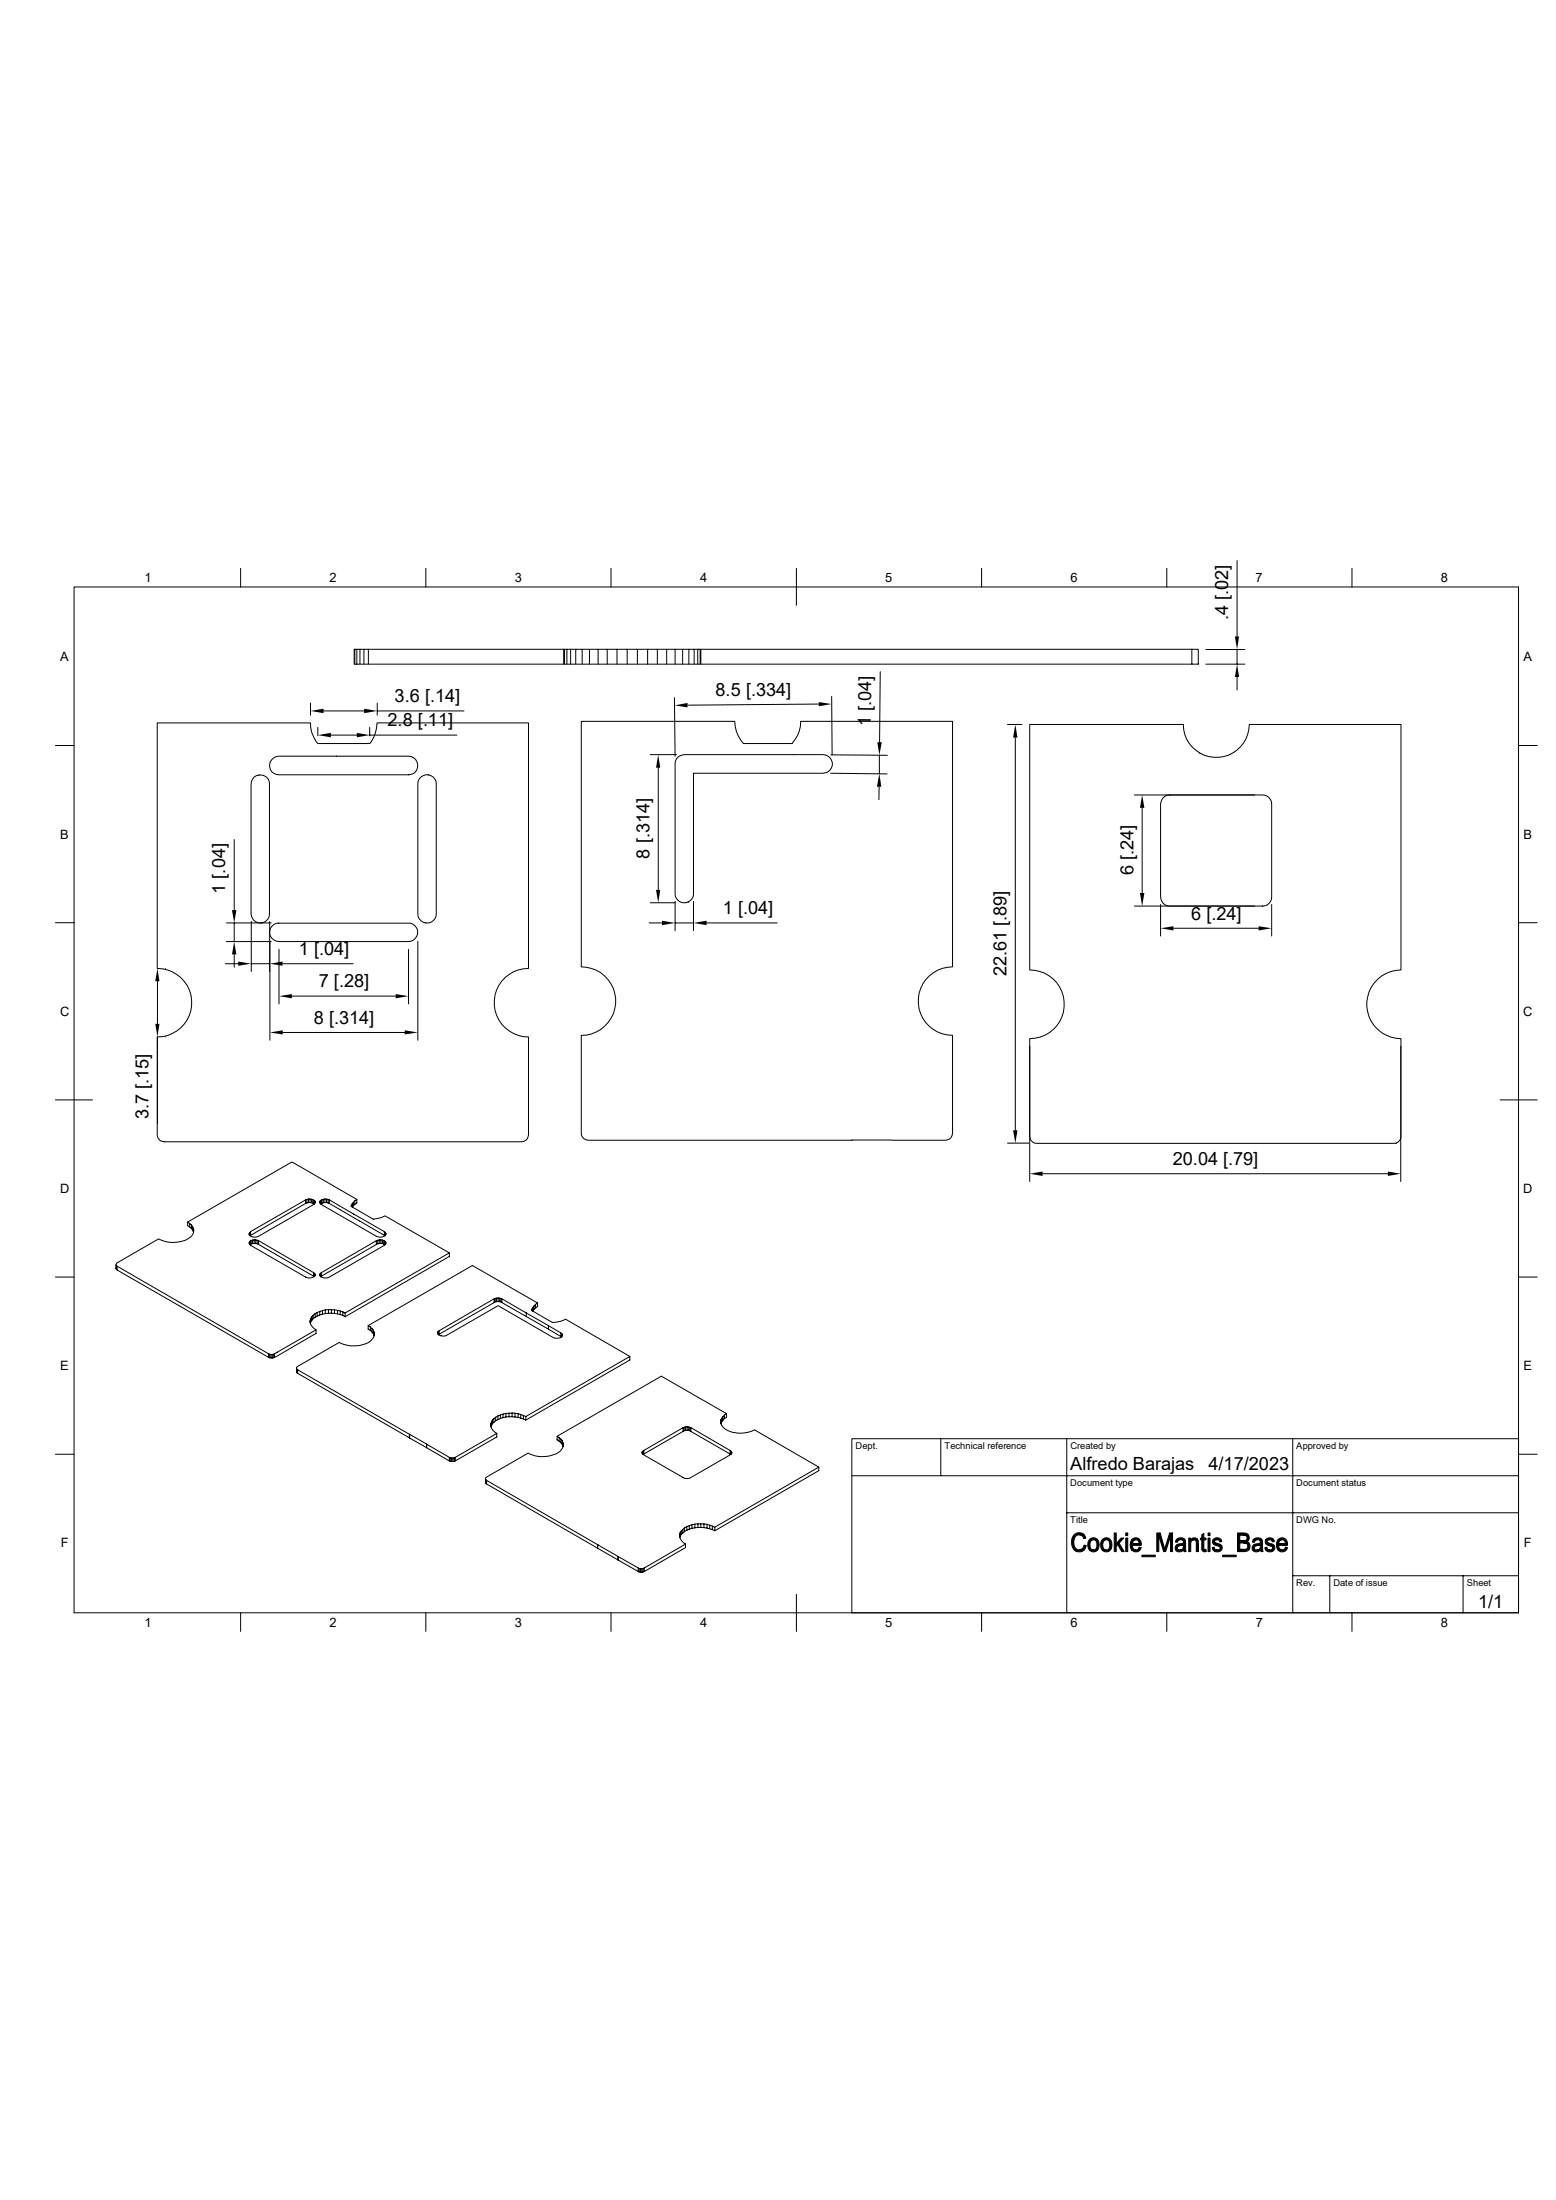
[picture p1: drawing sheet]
<svg xmlns="http://www.w3.org/2000/svg" width="297mm" height="420mm" viewBox="0 0 297 420" stroke-linecap="round" stroke-linejoin="round" font-family="sans-serif">
<g fill="none" stroke="#000" stroke-width=".19">
<path d="M14.1 112.1h275.8v195.8h-275.8zM45.9 108.5v3.6M81.3 108.5v3.6M116.6 108.5v3.6M152 108.5v7.1M187.4 108.5v3.6M222.7 108.5v3.6M236.1 107v14.5M258.1 108.5v3.6M30 138h29.3a5.8 5.8 0 0 0 1.4 3.9h9.9a6.2 6.2 0 0 0 1.4-3.9h28.9v46.9a6.5 6.5 0 0 0-6.6 6.5 6.5 6.5 0 0 0 6.6 6.6v17.5a2.22 2.22 0 0 1-.6 2.2l-.8 .3h-68.1a1.33 1.33 0 0 1-1.4-1.4v-18.6a6.5 6.5 0 0 0 6.6-6.6 6.5 6.5 0 0 0-6.6-6.5zM59.3 134.2v2.3M60.7 138.9v1.6"/>
<path d="M61.8 135.7h7.7M67.6 124h.1v2.8M67.6 126.8h.5M67.6 124v2.8zM67.7 124h159.8M68.1 124v2.8M68.1 126.8h159.4M68.7 124v2.8M69.5 124v2.8M70.3 124v2.8M70.6 138.9v1.6M72 134.2v2.3"/>
<path d="M72 135.7h16.6M107.6 124v2.8M107.7 124v2.8M108.2 124v2.8M108.9 124v2.8M109.9 124v2.8M111 137.7h29.3a6.4 6.4 0 0 0 1.6 4.2h9.3a6 6 0 0 0 1.6-4.2h29v46.9a6.5 6.5 0 0 0-6.5 6.5 6.5 6.5 0 0 0 6.5 6.6v18.6a1.33 1.33 0 0 1-1.3 1.4h-68.2a1.33 1.33 0 0 1-1.3-1.4v-18.6a6.5 6.5 0 0 0 6.5-6.6 6.5 6.5 0 0 0-6.5-6.5zM111.1 124v2.8M112.5 124v2.8M114.2 124v2.8M115.9 124v2.8M117.8 124v2.8"/>
<path d="M119.7 124v2.8M121.7 124v2.8M123.6 124v2.8M125.5 124v2.8M127.3 124v2.8M128.7 133.2l.2 11.2M128.9 124v2.8M130.3 124v2.8M131.5 124v2.8M132.5 124v2.8M133.2 124v2.8M133.6 124v2.8"/>
<path d="M133.8 124v2.8M156.3 134.4l-25.1 .2M158.7 132.9l.1 11.2M168 128.2l-.1 13.5M192.3 138.3h2.8M196.6 138.3h29.3a6.3 6.3 0 0 0 6.3 6.3 6.3 6.3 0 0 0 6.3-6.3h28.9v46.9a6.6 6.6 0 0 0-6.5 6.5 6.6 6.6 0 0 0 6.5 6.6v18.6a1.33 1.33 0 0 1-1.3 1.4h-68.2a1.33 1.33 0 0 1-1.3-1.4v-18.6a6.6 6.6 0 0 0 6.5-6.6 6.6 6.6 0 0 0-6.5-6.5zM227.5 124h1.2v2.8h-1.2M227.5 124v2.8M230.2 126.8h7.4M230.2 124h7.4M236.1 124v2.8M236.1 129.2v2.5"/>
<path d="M10.6 142.3h3.5M48.5 148.3a1.77 1.77 0 0 1 1.9-.2 1.77 1.77 0 0 1 1 1.6v24.8a1.76 1.76 0 0 1-1.7 1.7 1.76 1.76 0 0 1-1.8-1.7v-24.8l.1-.5zM51.9 145l.8-.6h.5h24.8a1.78 1.78 0 0 1 1.7 1.7 1.78 1.78 0 0 1-1.7 1.8h-24.8a1.75 1.75 0 0 1-1.6-1 1.75 1.75 0 0 1 .3-1.9zM63.2 140.3h4.9M70.6 140.3h16.6M80.3 148.3a1.77 1.77 0 0 1 1.9-.2 1.77 1.77 0 0 1 1.1 1.6v24.8a1.76 1.76 0 0 1-1.8 1.7 1.76 1.76 0 0 1-1.7-1.7v-24.8v-.5zM124.1 144.1h5M125.6 146.6v23.3M129.4 144.6l1.2-.5h26.5a1.78 1.78 0 0 1 1.8 1.8 1.78 1.78 0 0 1-1.8 1.7h-24.7v23a1.76 1.76 0 0 1-1.8 1.8 1.76 1.76 0 0 1-1.7-1.8v-24.8l.2-.9zM158.5 147.6l10.8 .1M158.6 144.1l10.8 .1M167.8 150.2v2.5"/>
<path d="M167.9 144.2v3.5M193.8 140.8v75M216.5 151.8h23M218 154.2v16.3M222 152.3l.8-.5h.5h17.7a1.74 1.74 0 0 1 1.7 1.7v17.7a1.74 1.74 0 0 1-1.7 1.8h-17.7a1.74 1.74 0 0 1-1.8-1.8v-17.7zM289.9 142.3h3.5M10.6 176.1h3.5M43.2 179.7h8.6M43.2 176.2h8.6M44.7 160.3v13.4M44.7 176.2v3.5M48 175.9v9.6"/>
<path d="M51.5 175.9v9.6M51.5 179.7v18.9M51.9 176.8l.8-.5 .5-.1h24.8a1.76 1.76 0 0 1 1.7 1.8 1.76 1.76 0 0 1-1.7 1.7h-24.8a1.75 1.75 0 0 1-1.6-1 1.75 1.75 0 0 1 .3-1.9zM79.8 179.7v18.9M123.9 176.2h2.5M124.1 172.3h4.8M128.9 172.1v5.6M128.9 176.2h3.5M132.4 172.1v5.6M134.9 176.2h13.4M216.5 173h23M221.5 172.7v6"/>
<path d="M224 177.2h16.2M242.7 172.7v6M289.9 176.1h3.5M30.1 187.3v8.2M30.1 198v16.5M31.5 184.9h.1M31.5 198h.1M43 184h2.5M44.7 182.2v2.5M48 184h3.5M53.3 181.2v10.4M53.9 184h13.5"/>
<path d="M54 197.1h23.3M55.7 190.2h19.8M78 181.2v10.4M196.6 199.7v25.9M267.4 199.7v25.9M10.6 210h7.1M192.3 218.2h4.1M286.3 210h7.1M35.8 233.3v.7a2.27 2.27 0 0 1 1.2 1.2M36.2 233.6v.6M36.5 233.8v.7M36.7 234.1v.7"/>
<path d="M36.9 234.5v.7M47.6 235.5l.1-.2v.5M47.6 237.1l.2-.2v.7M47.7 235.3l.1-.2v.7M47.8 237.7l.4-.3h.9l10.8 6.2M47.8 236.9l.2-.1v.7M48 236.8l.2-.1v.7M48.2 236.7h.3v.7M48.5 236.7h.3v.7M48.8 236.7l.3 .1v.6M49.1 236.8l.3 .1v.7M49.4 236.9l10.5 6.1a.46 .46 0 0 1 .3 .4 .46 .46 0 0 1-.5 .4l-.8 .2-.6-.2-10.5-6.1a.49 .49 0 0 1-.2-.6v.4"/>
<path d="M58.3 229.7v-.6l-10.5 6M58.3 229.1l.3-.1v.7M58.6 229l.3-.1v.7M58.9 228.9h.3v.7M59.2 228.9h.3v.7M59.5 228.9l.2 .1v.7M59.7 229a.49 .49 0 0 1 .5 .4 .49 .49 0 0 1-.3 .6l-10.5 6a1.36 1.36 0 0 1-1.9-.4l.1-.1v.2M59.9 229.8l-.7-.2-.9 .1-10.5 6.2M59.9 229.8h.1M59.9 229.2v.6M60.1 229.3v.4M61.1 229.3l.2-.1v.6"/>
<path d="M61.2 229.8l.8-.2 .9 .1 10.6 6.2M61.3 229.2l.2-.2v.7M61.5 229l.2-.1v.7M61.7 228.9h.3v.7M62 228.9h.3v.7M62.3 228.9l.3 .1v.7M62.6 229l.3 .1v.6M62.9 229.1l10.5 6a.55 .55 0 0 1 .2 .7 .55 .55 0 0 1-.6 .3l-.6 .1-.6-.2-10.5-6a.48 .48 0 0 1-.2-.7v.4M67.1 230.1v.2M67.2 229.8v.6M67.4 229.5v.7M67.7 229.2v.7"/>
<path d="M68.1 229v.7l-.8 .7M71.8 237.6v-.7l-10.5 6.1M71.8 236.9l.3-.1v.6M72.1 236.8l.3-.1v.7M72.4 236.7h.3v.7M72.7 236.7h.3v.7M73 236.7l.2 .1v.7M73.2 236.8l.2 .1v.7M73.4 235.1v.7M73.4 236.9a.44 .44 0 0 1 .3 .5 .44 .44 0 0 1-.3 .3l-10.5 6.1a1.36 1.36 0 0 1-1.9-.4v-.2v.3M73.5 237.7l-.5-.3h-.9l-10.9 6.3M73.5 235.3v.5"/>
<path d="M73.6 237.1v.4M73.7 235.5v.2M85.8 239.2l-12.3-7.1-.9 .4-1.4 .2-4.2-2.4 .4-.8 .7-.5-12.4-7.2-19.9 11.5a1.65 1.65 0 0 1 1.2 1.5 1.65 1.65 0 0 1-1 1.6 6.2 6.2 0 0 1-5.7 .1l-7.9 4.6a.34 .34 0 0 0-.3 .3 .34 .34 0 0 0 .3 .3M199 224.1h65.9M10.6 243.8h3.5M22.1 242l.3 .4 29.1 16.8h.7l.7-.3 7.4-4.3v-.7l-7.9 4.5M22.1 241.5v.7M22.2 241.6v.7M22.4 242.4v-.7l28.9 16.7v.7M51.3 258.4l.2 .1v.7M51.5 258.5l.2 .1v.6M51.7 258.6h.3v.6"/>
<path d="M52 258.6l.2-.1v.7M52.2 258.5l.2-.1v.7M59.2 252.5v-.5a1.75 1.75 0 0 0 1.1 1.9M59.2 252l.1-.3v.7M59.3 251.7l.2-.3v.7M59.5 251.4l.3-.3v.7M59.8 251.1l.4-.3v.7M59.9 243.6l.1 .1M59.9 243v.6M60 243.1v.5M60.2 250.8l.3-.2v.6M60.2 243.2v.3"/>
<path d="M60.5 250.6l.5-.2v.6M61 243.2l.2-.1v.5M61 250.4l.6-.2v.7M61.2 243.1l.1-.1v.6M61.6 250.2l.5-.1v.7M62.1 250.1l.6-.1v.7M62.7 250h.5v.7M63.2 250l.6 .1v.6M63.8 250.1h.6v.7M64.4 250.1l.5 .2v.7M64.9 250.3l.5 .1v.7M65.4 250.4l.5 .3v.7"/>
<path d="M65.9 250.7l19.9-11.5v.7l-19.9 11.5a5.5 5.5 0 0 0-6.4 .7l-.3 .5M70.3 253.1l.4 .2v.7M70.7 253.3l.3 .3v.7M71 253.6l.2 .3v.7M71.2 253.9l.2 1M71.4 254.3a2.07 2.07 0 0 1-1.8 2.3 6.6 6.6 0 0 1-4.9-.3l-8 4.6-.1 1M83.5 254.3l.2-.1v.5M83.7 254.2l.1-.2v.7M83.7 254.8l10.8-6.3h.6h.5l11.5 6.6M94.3 248.7v-.8l-10.5 6.1M94.3 247.9h.2v.6M94.5 247.9l.3-.1v.7"/>
<path d="M94.8 247.8h.3v.7M95.1 247.8h.2v.7M95.3 247.8l.3 .1v.6M95.6 247.9h.2v.8M95.8 247.9l4.7 2.8v.6M100.5 250.7l4.2 2.4v.6v-.6l2.4 1.4a.52 .52 0 0 1 .2 .6 .52 .52 0 0 1-.6 .3l-.7 .1-.5-.2-10.4-6-9.8 5.6a1.32 1.32 0 0 1-1.8-.4v-.2v.3M101.6 250.2v-.3l-.1 .3 4 2.3 1.6-.3 .8-.4 12.3 7.2-19.8 11.4a5.8 5.8 0 0 0-6.4 .7 1.67 1.67 0 0 0 .8 2.5l-7.9 4.6-.5 .1-.6-.1-7.6-4.4M101.6 249.9l.1-.3v.7M101.7 249.6l.2-.3v.7M101.9 249.3l.3-.3v.7M102.2 249l.4-.2v.6l-.9 .9M102.6 248.8l-12.4-7.2-19.9 11.5v.6a2.27 2.27 0 0 1 1.1 1.3"/>
<path d="M107.1 255.1l.1 .1M107.1 254.5v.6M107.2 254.6v.5M107.4 254.8v.2M120.2 259v.6l-19.8 11.5a5.9 5.9 0 0 0-6.1 .4l-.6 .9M289.9 243.8h3.5M10.6 277.6h3.5M56.6 261.8l.2 .4 24.6 14.2M56.6 261.2l.1 .9M56.7 261.4l.1 .1v.7M56.8 261.5l21.3 12.3v.7M78.1 273.8l.1 .7"/>
<path d="M81.4 275.7v.7M85.8 278.2v.7M85.9 278.3v.7M86.2 278.3v.7M86.4 278.3v.7M86.7 278.3v.7M86.9 278.2v.7M93.7 271.8v.4M93.8 271.4v.7M94 271.1v.7M94.3 270.8v.7M94.6 270.6v.6"/>
<path d="M94.8 273.6v.7l-8.1 4.7h-.8l-4.5-2.6M95 270.3v.7M95.5 270.1v.7M96 270v.6M96.6 269.8v.7M97.2 269.8v.7M97.7 269.7v.8M98.3 269.8v.7M98.9 269.9v.7M99.4 270v.7M99.9 270.2v.7M100.4 270.4v.7"/>
<path d="M106.3 274.2l.4 .2v.7M106.7 274.4l.4 .3v.7M107.1 274.7l.2 .3v.7M107.3 275l.1 1.1M107.4 275.4a2.06 2.06 0 0 1-1.7 2.3 6 6 0 0 1-4.9-.3l-8 4.7v1.1l25.2 14.6 4.3 2.3M122.6 277.2l.1-.2v.6M122.7 277l.2-.1v.7M130.4 273.3v-.8l-7.5 4.4M130.4 272.5h.2v.6M130.6 272.5l.3-.1v.7M130.9 272.4h.2v.6M131.1 272.4h.3v.7"/>
<path d="M131.4 272.4l.3 .1v.6M131.7 272.5h.2v.8M131.9 272.5l7.5 4.4a.43 .43 0 0 1 .3 .4 .43 .43 0 0 1-.3 .4l-7.7 4.5-.6 .1-.5-.1-7.7-4.5a.44 .44 0 0 1-.3-.5v.3M137.6 271.7v-.7a2 2 0 0 0 1.7 2.3 6 6 0 0 0 4.7-.3l12.3 7.1-19.9 11.4a5.9 5.9 0 0 0-6.1 .5 1.51 1.51 0 0 0 .2 2.5l.4 .3-7.9 4.5-1 .1M137.6 271l.2-.3v.7M137.8 270.7l.2-.3v.7M138 270.4l.3-.3v.7M138.3 270.1l.4-.2v.7l-.7 .5-.4 .7M138.7 269.9l-12.5-7.2-19.9 11.5v.7a2.27 2.27 0 0 1 1.2 1.2M139.4 277.6l-7.7-4.5-.6-.1-.5 .1-7.8 4.6M139.4 277.6l.1 .1M139.4 276.9v.7"/>
<path d="M139.5 277v.6M139.7 277.2v.3M179.6 274.7v7M203.6 274.7v33.2M246.8 274.7v33.2M289.9 274.7h-127.3v33.2M289.9 277.6h3.5M92.7 282.4l.1 .8M92.8 282.5l.1 .1v.7M92.9 282.6l21.2 12.3v.7M114.1 294.9l3.9 2.2v.7v-.7l3.8 2.2v.7M121.8 299.3l.2 .1v.7"/>
<path d="M122.3 299.5v.6M122.5 299.5v.6M122.8 299.4v.7M123 299.3v.7M129.8 292.9v.5M129.8 292.6v.6M130 292.3v.6M130.3 292v.7M130.7 291.7v.7M130.9 294.8v.6l-7.9 4.6-.7 .1M131.1 291.4v.7M131.6 291.3v.6"/>
<path d="M132.1 291.1v.7M132.6 291v.7M133.2 290.9v.7M133.8 290.9v.7M134.4 290.9v.7M135 291v.7M135.5 291.2v.6M136 291.3v.7M136.4 291.5v.7M156.3 280.1v.7l-19.9 11.4a5.9 5.9 0 0 0-6.1 .5l-.5 .5v.3M162.6 281.7h127.3M203.6 288.8h86.3"/>
<path d="M45.9 307.9v3.5M81.3 307.9v3.5M116.6 307.9v3.5M152 304.4v7M187.4 307.9v3.5M222.7 307.9v3.5M246.8 300.8h43.1M253.8 300.8v7.1M258.1 307.9v3.5M279.3 300.8v7.1"/>
</g>
<g fill="#000" stroke="#000" stroke-width=".19">
<path d="M205 293a1.43 1.43 0 0 1 2 0h-1a1.35 1.35 0 0 0-1 1.9 1.01 1.01 0 0 0 1 1h.9a1.43 1.43 0 0 1-1.6 .2 1.43 1.43 0 0 1-.7-1.5 2.03 2.03 0 0 1 .4-1.6z" fill-rule="evenodd"/>
<path d="M206 295.9a1.03 1.03 0 0 0 .9-.9l.4 .1-.4 .8z" fill-rule="evenodd"/>
<path d="M206 293h1l.3 .6-.4 .2-.2-.5z" fill-rule="evenodd"/>
<path d="M207.9 293.9h.8a1.07 1.07 0 0 0-.7 1 1.07 1.07 0 0 0 .7 1h-.8a1.82 1.82 0 0 1 0-2z" fill-rule="evenodd"/>
<path d="M207.9 293.9a1.11 1.11 0 0 1 1.4-.1 1.11 1.11 0 0 1 .5 1.3 1.05 1.05 0 0 1-.7 1.1 1.05 1.05 0 0 1-1.2-.3h.8a1.06 1.06 0 0 0 .4-1.8l-.4-.2z" fill-rule="evenodd"/>
<path d="M210.4 293.9h.8a1.07 1.07 0 0 0-.7 1 1.07 1.07 0 0 0 .7 1h-.8a1.82 1.82 0 0 1 0-2z" fill-rule="evenodd"/>
<path d="M210.4 293.9a1.11 1.11 0 0 1 1.4-.1 1.11 1.11 0 0 1 .4 1.3 1.04 1.04 0 0 1-.6 1.1 1.04 1.04 0 0 1-1.2-.3h.8a1.08 1.08 0 0 0 .5-1.6l-.3-.3z" fill-rule="evenodd"/>
<path d="M212.7 292.7h.4v2l.3 .2-.3 .3v1h-.4z" fill-rule="evenodd"/>
<path d="M214 293.6h.5l-.9 1 1 1.6h-.5l-.7-1.3-.3-.2z" fill-rule="evenodd"/>
<path d="M214.9 293.6h.4v2.6h-.4z" fill-rule="evenodd"/>
<path d="M214.9 292.7h.4v.5h-.4z" fill-rule="evenodd"/>
<path d="M216 293.9h.8l-.4 .2-.2 .6h1.6v.3h-1.6l.1 .7 .5 .2h-.8a1.82 1.82 0 0 1 0-2z" fill-rule="evenodd"/>
<path d="M216 293.9a1.04 1.04 0 0 1 1.2-.3 1.04 1.04 0 0 1 .6 1.1h-1.6h1.2v-.2l-.4-.5z" fill-rule="evenodd"/>
<path d="M216 295.9h.9l.4-.2 .1-.3h.4a1.07 1.07 0 0 1-1.8 .5z" fill-rule="evenodd"/>
<path d="M218 296.9h2.5v.3h-2.5z" fill-rule="evenodd"/>
<path d="M220.8 292.7h.6l-.2 .5v3h-.4z" fill-rule="evenodd"/>
<path d="M221.4 292.7l.9 3-.2 .5-.9-3z" fill-rule="evenodd"/>
<path d="M223.8 292.7v3.5h-.4v-3z" fill-rule="evenodd"/>
<path d="M223.3 292.7h.5l-.4 .5-.9 3h-.4z" fill-rule="evenodd"/>
<path d="M224.5 293.9h.8l-.3 .1-.3 .4h-.3z" fill-rule="evenodd"/>
<path d="M224.5 295l.2-.1h1.2l-.4 .1a.53 .53 0 0 0-.6 .2 .53 .53 0 0 0 0 .7l.9 .1a.82 .82 0 0 1-1.1 .2 .82 .82 0 0 1-.2-1.2z" fill-rule="evenodd"/>
<path d="M224.7 293.8a.98 .98 0 0 1 1-.2 .98 .98 0 0 1 .6 1l.1 1.6h-.4l-.1-.3h-.4l.3-.4 .1-.6h-1.2l.6-.2a.42 .42 0 0 0 .6-.4 .42 .42 0 0 0-.6-.4h-.8z" fill-rule="evenodd"/>
<path d="M225.2 295.9h.7z" fill-rule="evenodd"/>
<path d="M226.9 293.6h.3v.4h.4l-.3 .5v1.7h-.4z" fill-rule="evenodd"/>
<path d="M227.3 293.9l.6 .1z" fill-rule="evenodd"/>
<path d="M227.3 293.8a.85 .85 0 0 1 1.1-.1 .85 .85 0 0 1 .4 .9v1.6h-.5v-1.9l-.1-.3z" fill-rule="evenodd"/>
<path d="M229.4 293l.4-.3v.9h.4v.4h-.4v1.6l.2 .2-.6-.1v-1.7h-.2v-.4h.2z" fill-rule="evenodd"/>
<path d="M229.4 295.8h.8l.1 .4h-.6z" fill-rule="evenodd"/>
<path d="M230.6 293.6h.4v2.6h-.4z" fill-rule="evenodd"/>
<path d="M230.6 292.7h.4v.5h-.4z" fill-rule="evenodd"/>
<path d="M231.6 293.9h.7a.36 .36 0 0 0-.5 .3 .36 .36 0 0 0 .4 .4 .97 .97 0 0 1 1.1 1.1 1.07 1.07 0 0 1-1.7 .2h.8a.41 .41 0 0 0 .5-.4 .41 .41 0 0 0-.5-.4 .79 .79 0 0 1-.8-.3 .79 .79 0 0 1 0-.9z" fill-rule="evenodd"/>
<path d="M231.4 295.4h.4l.1 .4 .5 .1h-.8z" fill-rule="evenodd"/>
<path d="M231.6 293.8a.95 .95 0 0 1 1.6 .5h-.4l-.3-.3-.9-.1z" fill-rule="evenodd"/>
<path d="M233.4 296.9h2.6v.3h-2.6z" fill-rule="evenodd"/>
<path d="M236.2 292.7h1.6l.5 .4h-1.7v1l1.6 .1-.2 .1 .4 .3h-1.8v1.2h1.8l-.2 .2-.5 .2h-1.5z" fill-rule="evenodd"/>
<path d="M237.3 293.1h1l.2 .4-.1 .3-.2 .4-1.6-.1h.7a.56 .56 0 0 0 .7-.5 .56 .56 0 0 0-.7-.5z" fill-rule="evenodd"/>
<path d="M237.4 294.6h1l.2 .3v.6l-.2 .3h-1.8h.8a.63 .63 0 0 0 .8-.7 .63 .63 0 0 0-.8-.5z" fill-rule="evenodd"/>
<path d="M239.2 293.9h.8l-.3 .1-.3 .4h-.3z" fill-rule="evenodd"/>
<path d="M239.2 295l.2-.1h1.2l-.1 .1a.84 .84 0 0 0-1.1 .6l.2 .3 .9 .1a.82 .82 0 0 1-1.1 .2 .82 .82 0 0 1-.2-1.2z" fill-rule="evenodd"/>
<path d="M239.4 293.8a.98 .98 0 0 1 1-.2 .98 .98 0 0 1 .6 1l.1 1.6h-.4l-.1-.3h-.4l.3-.4 .1-.6h-1.2l.6-.2a.42 .42 0 0 0 .6-.4 .42 .42 0 0 0-.6-.4h-.8z" fill-rule="evenodd"/>
<path d="M239.9 295.9h.7z" fill-rule="evenodd"/>
<path d="M241.6 293.9h.8a.36 .36 0 0 0-.5 .3 .36 .36 0 0 0 .4 .4 1.01 1.01 0 0 1 1 .9 1 1 0 0 1-1.7 .4h.8a.41 .41 0 0 0 .5-.4 .41 .41 0 0 0-.5-.4 .82 .82 0 0 1-.8-1.2z" fill-rule="evenodd"/>
<path d="M241.4 295.4h.4l.2 .4 .4 .1h-.8z" fill-rule="evenodd"/>
<path d="M241.7 293.8a.95 .95 0 0 1 1.5 .5h-.3l-.3-.3-1-.1z" fill-rule="evenodd"/>
<path d="M243.9 294l.8-.1-.4 .2-.2 .6h1.6v.3h-1.6l.2 .7 .5 .2h-.8a1.87 1.87 0 0 1-.1-1.9z" fill-rule="evenodd"/>
<path d="M244 293.9a1.01 1.01 0 0 1 1.1-.2 1.01 1.01 0 0 1 .6 1h-1.6h1.3v-.1l-.5-.6z" fill-rule="evenodd"/>
<path d="M244 295.9h.9l.3-.2 .2-.3h.3a1.04 1.04 0 0 1-1.7 .5z" fill-rule="evenodd"/>
</g>
<g fill="#000">
<path d="M59.3 135.7l2.5-.4v.8zM60.7 140.3l2.5-.4v.9zM68.1 139.9l2.5 .4-2.5 .5zM69.5 135.3l2.5 .4-2.5 .4zM128.8 134.7l2.4-.5v.8zM156.3 134l2.4 .4-2.4 .4zM236.1 126.8l.4 2.4h-.8zM235.7 121.5h.8l-.4 2.5zM125.6 144.1l.4 2.5h-.8zM167.9 147.7l.3 2.5h-.8zM167.5 141.7h.8l-.4 2.5zM193.8 138.3l.4 2.5h-.8z"/>
<path d="M218 151.8l.4 2.4h-.8zM44.3 173.7h.8l-.4 2.5zM125.2 169.9h.8l-.4 2.4zM126.4 175.8l2.5 .4-2.5 .4zM132.4 176.2l2.5-.4v.8zM217.6 170.5h.8l-.4 2.5zM221.5 177.2l2.5-.4v.8zM240.2 176.8l2.5 .4-2.5 .4zM30.1 184.9l.3 2.4h-.8zM29.6 195.5h.8l-.3 2.5zM44.7 179.7l.4 2.5h-.8zM45.5 183.6l2.5 .4-2.5 .4z"/>
<path d="M51.5 184l2.4-.4v.8zM51.5 197.1l2.5-.4v.8zM53.3 190.2l2.4-.4v.8zM75.5 189.8l2.5 .4-2.5 .4zM77.3 196.7l2.5 .4-2.5 .4zM193.4 215.8h.8l-.4 2.4zM196.6 224.1l2.4-.5v.9zM264.9 223.6l2.5 .5-2.5 .4z"/>
</g>
<g font-size="3.5">
<text x="234.4" y="118.4" transform="rotate(-90 234.4 118.4)">.4 [.02]</text>
<text x="75.3" y="134.1">3.6 [.14]</text>
<text x="136.6" y="132.9">8.5 [.334]</text>
<text x="74" y="138.6">2.8 [.11]</text>
<text x="166.2" y="138.6" transform="rotate(-89 166.2 138.6)">1 [.04]</text>
<text x="124" y="163.9" transform="rotate(-90 124 163.9)">8 [.314]</text>
<text x="216.4" y="167.1" transform="rotate(-90 216.4 167.1)">6 [.24]</text>
<text x="43" y="170.6" transform="rotate(-90 43 170.6)">1 [.04]</text>
<text x="138" y="174.5">1 [.04]</text>
<text x="227.4" y="175.6">6 [.24]</text>
<text x="57" y="182.3">1 [.04]</text>
<text x="60.8" y="188.5">7 [.28]</text>
<text x="192.1" y="186.4" transform="rotate(-90 192.1 186.4)">22.61 [.89]</text>
<text x="59.9" y="195.4">8 [.314]</text>
<text x="28.4" y="213.7" transform="rotate(-90 28.4 213.7)">3.7 [.15]</text>
<text x="223.9" y="222.4">20.04 [.79]</text>
<text x="204.3" y="280.7">Alfredo Barajas</text>
<text x="230.7" y="280.7">4/17/2023</text>
<text x="282.2" y="307">1/1</text>
</g>
<g font-size="2.5">
<text x="27.6" y="111.2">1</text>
<text x="62.9" y="111.2">2</text>
<text x="98.3" y="111.1">3</text>
<text x="133.6" y="111.2">4</text>
<text x="169" y="111.1">5</text>
<text x="204.3" y="111.1">6</text>
<text x="239.7" y="111.1">7</text>
<text x="275" y="111.1">8</text>
<text x="11.5" y="126.3">A</text>
<text x="290.8" y="126.3">A</text>
<text x="11.5" y="160.1">B</text>
<text x="290.8" y="160.1">B</text>
<text x="11.5" y="193.9">C</text>
<text x="290.7" y="193.9">C</text>
<text x="11.5" y="227.8">D</text>
<text x="290.7" y="227.8">D</text>
<text x="11.5" y="261.6">E</text>
<text x="290.8" y="261.6">E</text>
<text x="11.6" y="295.4">F</text>
<text x="290.9" y="295.4">F</text>
<text x="27.6" y="310.6">1</text>
<text x="62.9" y="310.6">2</text>
<text x="98.3" y="310.6">3</text>
<text x="133.7" y="310.6">4</text>
<text x="169" y="310.5">5</text>
<text x="204.3" y="310.6">6</text>
<text x="239.7" y="310.6">7</text>
<text x="275" y="310.6">8</text>
</g>
<g font-size="1.8">
<text x="163.3" y="276.7">Dept.</text>
<text x="180.3" y="276.7">Technical reference</text>
<text x="204.3" y="276.7">Created by</text>
<text x="247.4" y="276.7">Approved by</text>
<text x="204.3" y="283.7">Document type</text>
<text x="247.4" y="283.7">Document status</text>
<text x="204.3" y="290.8">Title</text>
<text x="247.4" y="290.8">DWG No.</text>
<text x="247.4" y="302.8">Rev.</text>
<text x="254.5" y="302.8">Date of issue</text>
<text x="280" y="302.8">Sheet</text>
</g>
</svg>
